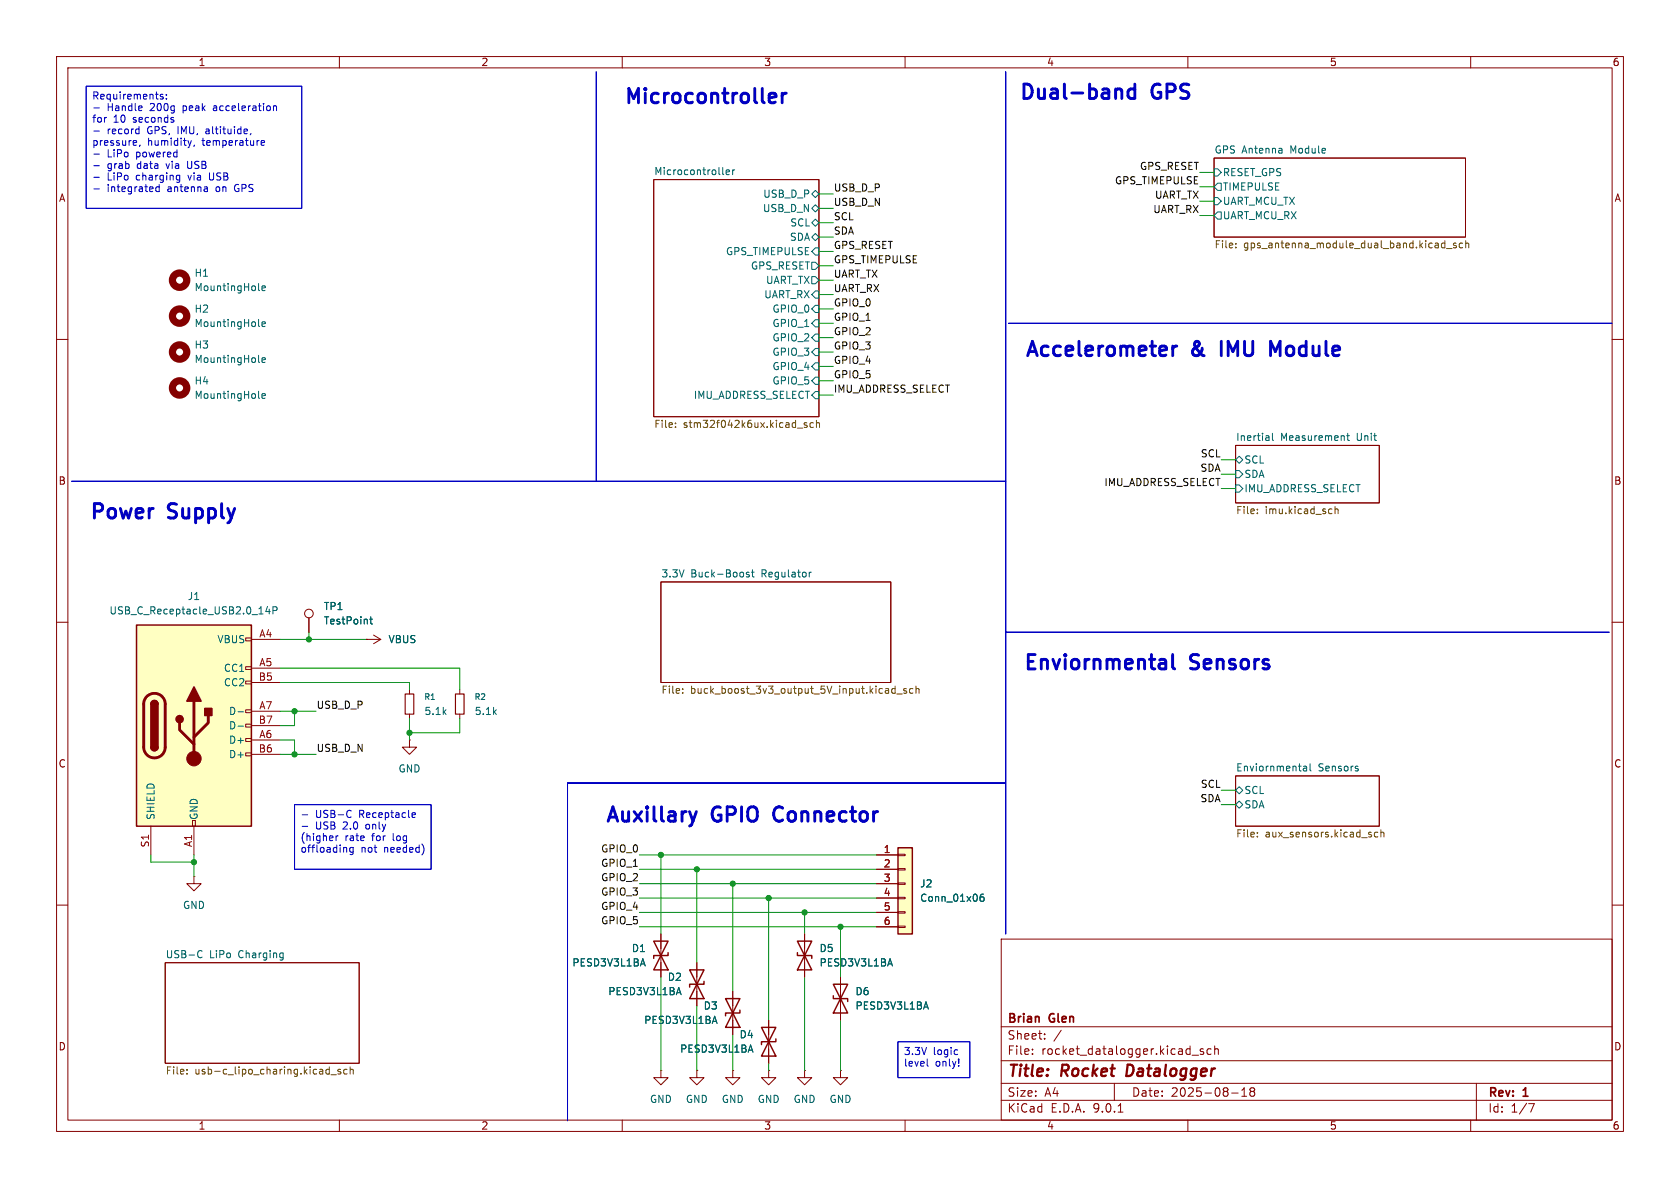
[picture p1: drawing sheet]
<svg xmlns="http://www.w3.org/2000/svg" width="297mm" height="210mm" viewBox="0 0 297 210" stroke-linecap="round" stroke-linejoin="round" font-family="sans-serif">
<g fill="none" stroke="#840000" stroke-width=".18">
<path d="M10 10h277v190h-277zM12 12h273v186h-273zM60 10v2M110 10v2M160 10v2M210 10v2M260 10v2M115.6 31.8h29.2v41.9h-29.2zM214.6 27.9h44.5v14h-44.5zM10 60h2M218.4 78.7h25.4v10.2h-25.4zM285 60h2"/>
<path d="M10 110h2M116.8 102.9h40.7v17.8h-40.7zM285 110h2M72.4 130.8v1.3h1.3l-1.3 1.3-1.3-1.3h1.3M72.4 130.8h.1M218.4 137.2h25.4v8.9h-25.4zM34.3 154.9v1.3h1.3l-1.3 1.3-1.3-1.3h1.3M34.3 154.9h.1M10 160h2M29.2 170.2h34.3v17.8h-34.3zM123.2 170.2v7.6M129.5 175.3v7.6"/>
<path d="M142.2 165.1v7.6M148.6 172.7v7.6M177 166h108v32h-108zM285 160h2M60 198v2M110 198v2M116.8 189.2v1.3h1.3l-1.3 1.3-1.2-1.3h1.2M116.8 189.2h.1M123.2 189.2v1.3h1.3l-1.3 1.3-1.3-1.3h1.3M123.2 189.2h.1M129.5 189.2v1.3h1.3l-1.3 1.3-1.2-1.3h1.2M129.5 189.2h.1"/>
<path d="M135.9 189.2v1.3h1.3l-1.3 1.3-1.3-1.3h1.3M135.9 189.2h.1M135.9 180.3v7.7M142.2 189.2v1.3h1.3l-1.3 1.3-1.2-1.3h1.2M142.2 189.2h.1M148.6 189.2v1.3h1.3l-1.3 1.3-1.3-1.3h1.3M148.6 189.2h.1M160 198v2M177 194.5h108M177 191.5h108M177 187.5h108M177 181.5h108"/>
<path d="M182.5 186.3v.1M182.5 185.5v.1M184.7 183.6v.1M184.7 182.8v.1M187.6 182.1l-1.3 2M197 191.5v3M197.7 196.6h.8M210 198v2M210.7 186.5h1.2M212.7 185.5l-.3-.1-.2 .2v.2l.5 .2v.3h-.5M214.1 185.5l-.4-.1-.3 .3v.4l.1 .2h.6M214.7 185.5l.3-.1 .3 .1 .1 .9"/>
<path d="M214.7 184.9v1.5M217.7 193.2h1.2M219.5 193.8h.9M219.5 192.7l.5-.4v1.5M221.2 192.9l-.2 .3v.5l.2 .1 .5-.1 .1-.2-.1-.4-.2-.2M221.2 192.9l-.2-.2 .2-.4 .5 .1 .1 .2-.3 .3M221.2 192.9h.3M260 198v2M261 191.5v6.5M270.2 195.1h1l-.6 1.5"/>
</g>
<path d="M199.4 188.2l-.3 2h.5" fill="none" stroke="#840000" stroke-width=".4"/>
<g fill="none" stroke="#006464" stroke-width=".18">
<path d="M127.8 30.7l.1 .2M128.4 30.5l.6-.2-.1-.2-.3-.1-.2 .2v.6h.5M129.5 30v.9M129.9 30l-.4 .3M143.5 36.8l.6-.6 .7 .6-.7 .7zM143.5 39.4l.6-.7 .7 .7-.7 .6zM144.1 33.7l.7 .6-.7 .6-.6-.6zM214.6 29.8h.7l.6 .7-.6 .6h-.7zM214.6 34.9h.7l.6 .7-.6 .6h-.7zM215.3 32.4h.6v1.3h-.6l-.7-.7zM215.3 37.5h.6v1.2h-.6l-.7-.6zM45.7 57.5l.2 .2"/>
<path d="M46.3 57.3l.6-.1v-.3h-.4l-.2 .2 .1 .6h.5M143.5 41.9l.6-.6 .7 .6-.7 .6zM143.5 48.9h.6l.7 .6-.7 .7h-.6zM143.5 46.4h.6l.7 .6-.7 .6h-.6zM144.1 43.8h.7v1.3h-.7l-.6-.6zM144.1 51.4h.7v1.3h-.7l-.6-.6zM144.1 59.1h.7v1.2h-.7l-.6-.6zM144.1 54h.7v1.2h-.7l-.6-.6zM144.1 56.5h.7v1.3h-.7l-.6-.6zM45.7 70.2l.2 .2M46.3 70l.6-.1v-.3h-.4l-.2 .2 .1 .6h.5M144.1 61.6h.7v1.3h-.7l-.6-.7z"/>
<path d="M144.1 66.7h.7v1.2h-.7l-.6-.6zM144.1 64.1h.7v1.3h-.7l-.6-.6zM144.1 69.2h.7v1.3h-.7l-.6-.6zM224.2 77l.1 .2v.7M224.3 77.8l-.1 .1M224.3 77.3l-.1 .1M225 76.6v1.1l.1 .2M238.1 77h.5M238.3 76.6v1.1l.3 .2M218.4 83.2h.7l.6 .6-.6 .7h-.7zM218.4 81.3l.7-.7 .6 .7-.6 .6zM218.4 85.7h.7l.6 .7-.6 .6h-.7z"/>
<path d="M132.4 101.2l-.3-.1-.2 .2 .1 .2 .4 .1v.3h-.5M132.8 101.1h.5M133 100.7v1.1l.3 .2M143.1 101.1v.9M143.4 101.1l-.3 .3M218.4 139.7l.7-.6 .6 .6-.6 .6zM230.5 135.5h.4l.1 .8M231 135.7l-.4 .1-.2 .2 .2 .3 .4-.1M231.6 135v1.1l.2 .2M240.1 135.9v.3M218.4 142.2l.7-.6 .6 .6-.6 .7zM35.2 168.1l.3-.1 .2 .2"/>
<path d="M35.7 169.2l-.2 .1-.3-.1M49.9 168.5h.2M50.1 168.5v1l-.2 .2M50.1 169.2l-.2 .1M120 174.6l.4 1.2M126.3 179.6l.5 1.3M157.3 169.5l.5 1.3M163.7 177.1l.4 1.3M132.7 184.7l.4 1.3"/>
</g>
<g fill="none" stroke="#725600" stroke-width=".18">
<path d="M218.5 43.7v.1M218.5 43v.2M254.9 43.8h.5M254.9 43h.5M255.4 42.5v1.3M255.7 43.9h1M257.4 43h-.3l-.2 .2 .1 .1 .4 .2v.3h-.5M258.6 43h-.4l-.2 .2 .1 .6h.5M259.1 43.1l.2-.1h.3l.1 .8M259.1 42.5v1.3M119.4 75.4v.2M119.4 74.8v.1"/>
<path d="M140.9 75.7h1M142.6 74.8l-.3-.1-.1 .2v.2l.4 .1v.3h-.4M143.8 74.8l-.4-.1-.2 .3 .1 .5h.5M144.3 74.8l.2-.1 .3 .1 .1 .8M144.3 74.3v1.3M222.3 90v.1M222.3 90.7v.1M235.4 90h.1M235.5 90.7l-.1 .1M236 89.5v1.3M236 90.1l.2-.1h.3l.1 .8M120.7 122.4v.2"/>
<path d="M120.7 121.8v.1M157.6 122.3l.3 .3 .3-.1M158.2 121.3v1.3M158.2 121.8l-.3-.1-.3 .3M158.5 122.7h1M160.2 121.8l-.3-.1-.1 .2v.2l.4 .1v.3h-.4M161.4 121.8l-.4-.1-.2 .3 .1 .5h.5M161.9 121.8l.2-.1 .3 .1 .1 .8M161.9 121.3v1.3M222.3 147.8v.2M222.3 147.2v.1M243.6 147.2l-.4-.1-.2 .3 .1 .5h.5"/>
<path d="M244.1 147.2l.2-.1 .3 .1 .1 .8M244.1 146.7v1.3M33.1 189.7v.2M33.1 189.1v.1M58.1 189l.1 .1M58.2 188.6v1.3M58.2 189.8l-.1 .1M58.5 190h1M60.2 189.1l-.3-.1-.2 .2 .1 .2 .4 .1v.3h-.5M61.4 189.1l-.4-.1-.2 .3 .1 .5h.5M61.9 189.1l.2-.1 .3 .1 .1 .8M61.9 188.6v1.3"/>
</g>
<path d="M121.9 171.5l2.6 5h-2.6l2.6-5zM124.5 173.5v.5h-2.6v.5M128.3 176.5l2.5 5.1h-2.5l2.5-5.1zM130.8 178.6v.5h-2.5v.5M141 166.4h2.5l-2.5 5.1h2.5zM141 168.4v.5h2.5v.5M147.3 174h2.6l-2.6 5.1h2.6zM147.3 176v.5h2.6v.5M134.6 181.6l2.6 5.1h-2.6l2.6-5.1zM137.2 183.6v.6h-2.6v.5" fill="none" stroke="#840000" stroke-width=".25"/>
<g fill="none" stroke="#840000" stroke-width="1.3">
<circle cx="31.7" cy="55.9" r="1.27"/>
<circle cx="31.7" cy="68.6" r="1.27"/>
</g>
<path d="M158.7 149.9h2.6v15.2h-2.6z" fill="#ffffc2"/>
<path d="M158.7 149.9h2.6v15.2h-2.6zM115.6 166.4l2.5 5.1h-2.5l2.5-5.1zM118.1 168.4v.5h-2.5v.5" fill="none" stroke="#840000" stroke-width=".25"/>
<g fill="none" stroke="#840000" stroke-width=".18">
<path d="M72.4 121.9v.8M72.4 126.2v.8M81.3 121.9v.8M81.3 126.2v.8M154.9 151.1h3.8M154.9 153.7h3.8M154.9 156.2h3.8M154.9 158.8h3.8M158.7 151h1.3v.3h-1.3zM158.7 153.5h1.3v.3h-1.3zM158.7 156.1h1.3v.2h-1.3zM158.7 158.6h1.3v.3h-1.3z"/>
<path d="M116.8 165.1v7.6M154.9 161.3h3.8M154.9 163.8h3.8M158.7 161.2h1.3v.2h-1.3zM158.7 163.7h1.3v.3h-1.3z"/>
</g>
<path d="M45.7 51.2l.2 .2M46.3 51l.6-.2v-.2l-.4-.1-.2 .2 .1 .6h.5M173.9 158.1h-.4a.86 .86 0 0 0 0 1.2l.4-.1 .1-.4-.3-.3h-.2l-.2 .3M113.6 169.5l.5 1.3" fill="none" stroke="#006464" stroke-width=".18"/>
<circle cx="31.7" cy="49.5" r="1.27" fill="none" stroke="#840000" stroke-width="1.3"/>
<path d="M71.6 122.7h1.6v3.5h-1.6zM80.5 122.7h1.5v3.5h-1.5z" fill="none" stroke="#840000" stroke-width=".2"/>
<path d="M24.1 110.5h20.3v35.6h-20.3z" fill="#ffffc2"/>
<g fill="none" stroke="#840000" stroke-width=".18">
<path d="M43.4 112.8h1v.5h-1zM43.4 117.9h1v.5h-1zM44.4 113h5.1M44.4 118.1h5.1M54.6 109.2v2.6M64.8 113h.1M64.8 113h2.5M66 112.3l1.3 .7M67.3 113l-1.3 .8M43.4 120.4h1v.5h-1zM43.4 125.5h1v.5h-1zM43.4 128h1v.5h-1z"/>
<path d="M43.4 130.6h1v.5h-1zM43.4 133.1h1v.5h-1zM44.4 120.7h5.1M44.4 125.7h5.1M44.4 128.3h5.1M44.4 130.8h5.1M44.4 133.4h5.1M26.7 146.1v5M34 145h.5v1.1h-.5zM34.3 146.1v5M154.9 151.1h3.8M154.9 153.7h3.8"/>
<path d="M154.9 156.2h3.8M154.9 158.8h3.8M116.8 165.1v2.5M116.8 170.2v2.5M123.2 170.2v2.5M123.2 175.3v2.5M129.5 175.3v2.5M142.2 165.1v2.5M142.2 170.2v2.5M148.6 172.7v2.6M148.6 177.8v2.5M154.9 161.3h3.8"/>
<path d="M154.9 163.8h3.8M129.5 180.3v2.6M135.9 180.3v2.6M135.9 185.4v2.6"/>
<circle cx="54.6" cy="108.5" r=".76"/>
</g>
<path d="M24.1 110.5h20.3v35.6h-20.3zM26.7 124.5a.64 .64 0 0 1 .6-.7 .64 .64 0 0 1 .6 .7M26.7 132.1a.64 .64 0 0 0 .6 .6 .64 .64 0 0 0 .6-.6" fill="none" stroke="#840000" stroke-width=".25"/>
<path d="M26 123.1a1.9 1.9 0 0 1 2-.4 1.9 1.9 0 0 1 1.2 1.8v7.6a1.91 1.91 0 0 1-1.9 1.9 1.91 1.91 0 0 1-1.9-1.9v-7.8l.2-.6zM31.7 127.8v1.2l2.6 2.6M34.3 124v10.1M36.8 126.5v1.3l-2.5 2.5" fill="none" stroke="#840000" stroke-width=".51"/>
<g fill="#840000" stroke="#840000" stroke-width=".25">
<path d="M26.7 124.5h1.2v7.6h-1.2z"/>
<path d="M26.9 124a.64 .64 0 0 1 .6-.1 .64 .64 0 0 1 .4 .6h-1.2z"/>
<path d="M26.7 132.1h1.2a.64 .64 0 0 1-.6 .6 .64 .64 0 0 1-.6-.6z"/>
<path d="M34.3 121.4l1.3 2.6h-2.6z"/>
<path d="M36.2 125.2h1.3v1.3h-1.3z"/>
<circle cx="31.7" cy="127.1" r=".63"/>
</g>
<circle cx="34.3" cy="134.1" r="1.27" fill="#840000" stroke="#840000" stroke-width=".18"/>
<g fill="none" stroke="#006464" stroke-width=".18">
<path d="M45.7 63.9l.2 .2M46.3 63.7l.6-.2v-.2l-.4-.1-.2 .2 .1 .6h.5M47.3 107.2l-.3 .9h.8M47.6 107.7v.8M48.3 107.9h.6l.1-.2-.1-.3-.6-.1v1.2M65.4 109.5h.4M65.5 109v1.1l.3 .2M42.1 125.8h.9M42.1 128.4h.9M173.9 158.1h-.4a.86 .86 0 0 0 0 1.2l.4-.1 .1-.4-.3-.3h-.2l-.2 .3M113.6 169.5l.5 1.3M120 174.6l.4 1.2"/>
<path d="M126.3 179.6l.5 1.3M157.3 169.5l.5 1.3M163.7 177.1l.4 1.3M132.7 184.7l.4 1.3"/>
</g>
<circle cx="31.7" cy="62.2" r="1.27" fill="none" stroke="#840000" stroke-width="1.3"/>
<g fill="none" stroke="#009600" stroke-width=".18">
<path d="M144.8 34.3h2.5M144.8 36.8h2.5M144.8 39.4h2.5M212.1 35.6h2.5M212.1 38.1h2.5M212.1 33h2.5M212.1 30.5h2.5M144.8 59.7h2.5M144.8 54.6h2.5M144.8 49.5h2.5M144.8 47h2.5M144.8 41.9h2.5"/>
<path d="M144.8 52.1h2.5M144.8 44.5h2.5M144.8 57.2h2.5M144.8 69.9h2.5M144.8 67.3h2.5M144.8 64.8h2.5M144.8 62.2h2.5M215.9 81.3h2.5M215.9 83.8h2.5M215.9 86.4h2.5M49.5 118.1h31.8v3.8M49.5 113h15.3"/>
<path d="M54.6 111.8v1.2M49.5 120.7h22.9v1.2M49.5 130.8h2.6v2.6M49.5 133.4h6.4M49.5 125.7h6.4M52.1 125.7v2.6h-2.6M72.4 127v3.8M81.3 127v2.5h-8.9M215.9 139.7h2.5M26.7 151.1v1.3h7.6M34.3 151.1v3.8M113 151.1h41.9"/>
<path d="M113 153.7h41.9M113 158.8h41.9M113 156.2h41.9M116.8 151.1v14M123.2 153.7v16.5M129.5 156.2v19.1M135.9 158.8v21.5M215.9 142.2h2.5M113 161.3h41.9M113 163.8h41.9M116.8 172.7v16.5M123.2 177.8v11.4"/>
<path d="M142.2 161.3v3.8M142.2 172.7v16.5M148.6 163.8v8.9M129.5 182.9v6.3M135.9 188v1.2M148.6 180.3v8.9"/>
</g>
<g fill="none" stroke="#0000c2" stroke-width=".18">
<path d="M15.2 15.2h38.1v21.6h-38.1zM16.6 19.1h1M25.1 18.9v.1l-.6 .1M28.8 16.7h-.3l-.2 .1 .1 .2 .4 .2v.3h-.5M29.4 17.4v.1M29.4 16.7v.1M48.3 18.7v.9M48.3 18.8l.2-.1 .3 .1 .1 .8M105.4 12.7v72.4zM177.8 12.7v152.4zM16.6 23.2h1M16.6 27.3h1"/>
<path d="M16.6 29.3h1M16.6 31.3h1M16.6 33.4h1M24 24.8l.2 .3-.7 .2M24.1 25.6l-.1 .1M24.5 22.8l.1 .1M24.6 22.4v1.2M24.6 23.6h-.1M24.8 25.6l-.2 .3M27.6 33.1v.7l.2 .1 .3-.1M28.1 32.6v1.3M31.4 31h.4"/>
<path d="M31.8 31v1l-.1 .2-.3 .1M31.8 31.8h-.4M33.8 24.8l-.3 .9M34.4 25.6l-.1 .3M44.4 23.6l-.2 .2M46.2 25.3l.6-.2-.1-.2-.4-.1-.1 .2v.6h.5M178.3 57.2h106.7zM12.7 85.1h165.1zM177.8 111.8h106.7zM100.3 138.4h77.5zM100.3 138.4v59.7zM52.1 142.2h24.1v11.5h-24.1z"/>
<path d="M53.4 144h1M53.4 146.1h1M59.4 147.8v.8M59.8 147.8l-.4 .2M61.1 149.8l.2 .2v.6M61.7 143.2l.4 .2M62.1 144.4l-.4 .1M62.4 149.8v1l-.2 .3-.3-.1M62.4 149.9l-.3-.1-.3 .2 .2 .6h.4M72.9 144.5h.5M72.9 143.7h.4l.1 .3-.6 .1M158.7 184.2h12.7v6.3h-12.7z"/>
<path d="M163.9 187.2v1.1l.2 .2M169.2 185.6h.1M169.3 186.4h-.1"/>
</g>
<path d="M137.1 16.6l.1 .5-1.2 .2M138.3 16.5v1.7M139 16.5a.65 .65 0 0 0-.7 .5M200.6 14.9v2.5M200.6 15.8l-.7-.1-.5 .5v.7l.3 .4 .2 .1 .7-.1M207.3 61.2v1.7M208 61.2a.65 .65 0 0 0-.7 .5M215.9 60.3v2.6M226.3 60.3l-.8 1.8-.9-1.8v2.6M207.3 115.7v2.2l.4 .3M123.1 143.5l-.6 1.7M137 143a1.76 1.76 0 0 0 0 1.8" fill="none" stroke="#0000c2" stroke-width=".51"/>
<g fill="#009600" stroke="#009600" stroke-width=".18">
<circle cx="142.2" cy="161.3" r=".46"/>
<circle cx="148.6" cy="163.8" r=".46"/>
<circle cx="135.9" cy="158.8" r=".46"/>
<circle cx="54.6" cy="113" r=".46"/>
<circle cx="72.4" cy="129.5" r=".46"/>
<circle cx="34.3" cy="152.4" r=".46"/>
<circle cx="52.1" cy="133.4" r=".46"/>
<circle cx="52.1" cy="125.7" r=".46"/>
<circle cx="129.5" cy="156.2" r=".46"/>
<circle cx="116.8" cy="151.1" r=".46"/>
<circle cx="123.2" cy="153.7" r=".46"/>
</g>
<g font-size="3.5" fill="#0000c2">
<text x="110.2" y="19.1">Microcontroller</text>
<text x="180.1" y="18.3">Dual-band</text>
<text x="203.8" y="18.3">GPS</text>
<text x="181.1" y="63.8">Accelerometer</text>
<text x="210.9" y="63.8">&amp;</text>
<text x="217" y="63.8">IMU</text>
<text x="226.7" y="63.8">Module</text>
<text x="15.7" y="92.5">Power</text>
<text x="29.9" y="92.5">Supply</text>
<text x="180.8" y="119.1">Enviornmental</text>
<text x="210.7" y="119.1">Sensors</text>
<text x="106.9" y="146.1">Auxillary</text>
<text x="126.1" y="146.1">GPIO</text>
<text x="138" y="146.1">Connector</text>
</g>
<g font-size="2.8" fill="#840000">
<text x="178" y="190.9">Title:</text>
<text x="187.7" y="190.9">Rocket</text>
<text x="200" y="190.9">Datalogger</text>
</g>
<g font-size="2.1" fill="#840000">
<text x="178" y="184">Sheet:</text>
<text x="178" y="181.2">Brian</text>
<text x="185.6" y="181.2">Glen</text>
<text x="178" y="186.7">File:</text>
<text x="184.1" y="186.7">rocket_datalogger.kicad_sch</text>
<text x="178" y="196.9">KiCad</text>
<text x="178" y="194.1">Size:</text>
<text x="184.7" y="194.1">A4</text>
<text x="185.7" y="196.9">E.D.A.</text>
<text x="193.3" y="196.9">9.0.1</text>
<text x="200" y="194.1">Date:</text>
<text x="207" y="194.1">2025-08-18</text>
<text x="263" y="194.3">Rev:</text>
<text x="263" y="196.9">Id:</text>
<text x="267.1" y="196.9">1/7</text>
<text x="269.4" y="194.3">1</text>
</g>
<g font-size="1.8" fill="#840000">
<text x="35" y="11.9">1</text>
<text x="85" y="11.9">2</text>
<text x="135" y="11.9">3</text>
<text x="185" y="11.9">4</text>
<text x="235" y="11.9">5</text>
<text x="285" y="11.9">6</text>
<text x="10.3" y="35.9">A</text>
<text x="285.3" y="35.9">A</text>
<text x="10.3" y="85.9">B</text>
<text x="285.3" y="85.9">B</text>
<text x="10.3" y="135.9">C</text>
<text x="285.3" y="135.9">C</text>
<text x="10.3" y="185.9">D</text>
<text x="285.3" y="185.9">D</text>
<text x="35" y="199.9">1</text>
<text x="85" y="199.9">2</text>
<text x="135" y="199.9">3</text>
<text x="185" y="199.9">4</text>
<text x="235" y="199.9">5</text>
<text x="285" y="199.9">6</text>
</g>
<g font-size="1.8" fill="#0000c2">
<text x="16.2" y="17.9">Requirements:</text>
<text x="16.2" y="22">for</text>
<text x="18.9" y="20">Handle</text>
<text x="20" y="22">10</text>
<text x="23.6" y="22">seconds</text>
<text x="26.6" y="20">200g</text>
<text x="32.6" y="20">peak</text>
<text x="38.2" y="20">acceleration</text>
<text x="16.2" y="26.1">pressure,</text>
<text x="18.9" y="24.1">record</text>
<text x="18.9" y="28.1">LiPo</text>
<text x="24.2" y="28.1">powered</text>
<text x="26.1" y="26.1">humidity,</text>
<text x="26.2" y="24.1">GPS,</text>
<text x="31.7" y="24.1">IMU,</text>
<text x="35.9" y="26.1">temperature</text>
<text x="36.8" y="24.1">altituide,</text>
<text x="18.9" y="30.2">grab</text>
<text x="18.9" y="32.2">LiPo</text>
<text x="18.9" y="34.3">integrated</text>
<text x="24.2" y="32.2">charging</text>
<text x="24.3" y="30.2">data</text>
<text x="29.7" y="30.2">via</text>
<text x="29.7" y="34.3">antenna</text>
<text x="33.6" y="32.2">via</text>
<text x="33.6" y="30.2">USB</text>
<text x="37.4" y="32.2">USB</text>
<text x="38.5" y="34.3">on</text>
<text x="41.9" y="34.3">GPS</text>
<text x="53" y="149">(higher</text>
<text x="55.8" y="144.9">USB-C</text>
<text x="55.8" y="147">USB</text>
<text x="60.7" y="147">2.0</text>
<text x="61" y="149">rate</text>
<text x="63.6" y="144.9">Receptacle</text>
<text x="64.9" y="147">only</text>
<text x="65.9" y="149">for</text>
<text x="69.7" y="149">log</text>
<text x="53" y="151.1">offloading</text>
<text x="63.8" y="151.1">not</text>
<text x="68" y="151.1">needed)</text>
<text x="159.7" y="186.8">3.3V</text>
<text x="159.7" y="188.9">level</text>
<text x="165" y="186.8">logic</text>
<text x="165.3" y="188.9">only!</text>
</g>
<g font-size="1.8" fill="#006464">
<text x="214.6" y="27.2">GPS Antenna</text>
<text x="228.2" y="27.2">Module</text>
<text x="115.6" y="31">Microcontroller</text>
<text x="134.8" y="35.2">USB_D_P</text>
<text x="216.1" y="33.9">TIMEPULSE</text>
<text x="216.1" y="31.3">RESET_GPS</text>
<text x="134.8" y="37.7">USB_D_N</text>
<text x="139.6" y="40.2">SCL</text>
<text x="216.1" y="39">UART_MCU_RX</text>
<text x="216.1" y="36.4">UART_MCU_TX</text>
<text x="128.2" y="45.3">GPS_TIMEPULSE</text>
<text x="132.7" y="47.9">GPS_RESET</text>
<text x="139.5" y="42.8">SDA</text>
<text x="34.3" y="49.1">H1</text>
<text x="34.3" y="51.7">MountingHole</text>
<text x="135" y="52.9">UART_RX</text>
<text x="135.3" y="50.4">UART_TX</text>
<text x="34.3" y="55.5">H2</text>
<text x="34.3" y="58">MountingHole</text>
<text x="136.5" y="55.5">GPIO_0</text>
<text x="136.5" y="58">GPIO_1</text>
<text x="34.3" y="61.8">H3</text>
<text x="34.3" y="64.4">MountingHole</text>
<text x="136.5" y="63.1">GPIO_3</text>
<text x="136.5" y="60.6">GPIO_2</text>
<text x="136.5" y="65.6">GPIO_4</text>
<text x="34.3" y="68.2">H4</text>
<text x="34.3" y="70.7">MountingHole</text>
<text x="122.6" y="70.7">IMU_ADDRESS_SELECT</text>
<text x="136.5" y="68.2">GPIO_5</text>
<text x="218.4" y="78">Inertial</text>
<text x="219.9" y="82.1">SCL</text>
<text x="226.4" y="78">Measurement</text>
<text x="240" y="78">Unit</text>
<text x="219.9" y="84.7">SDA</text>
<text x="219.9" y="87.2">IMU_ADDRESS_SELECT</text>
<text x="33.1" y="106.3">J1</text>
<text x="116.8" y="102.2">3.3V</text>
<text x="122.1" y="102.2">Buck-Boost</text>
<text x="134.7" y="102.2">Regulator</text>
<text x="19.3" y="108.8">USB_C_Receptacle_USB2.0_14P</text>
<text x="38.3" y="113.9">VBUS</text>
<text x="57.2" y="108.1">TP1</text>
<text x="57.2" y="110.6">TestPoint</text>
<text x="68.6" y="113.9">VBUS</text>
<text x="39.5" y="119">CC1</text>
<text x="39.5" y="121.5">CC2</text>
<text x="40.4" y="126.6">D-</text>
<text x="40.4" y="129.1">D-</text>
<text x="40.4" y="131.7">D+</text>
<text x="74.9" y="126.6">5.1k</text>
<text x="83.8" y="126.6">5.1k</text>
<text x="40.4" y="134.2">D+</text>
<text x="70.4" y="136.8">GND</text>
<text x="218.4" y="136.4">Enviornmental</text>
<text x="233" y="136.4">Sensors</text>
<text x="219.9" y="140.6">SCL</text>
<text x="219.9" y="143.1">SDA</text>
<text x="27.5" y="145" transform="rotate(-90 27.5 145)">SHIELD</text>
<text x="35.2" y="145" transform="rotate(-90 35.2 145)">GND</text>
<text x="32.3" y="160.9">GND</text>
<text x="162.6" y="157.1">J2</text>
<text x="162.6" y="159.6">Conn_01x06</text>
<text x="29.2" y="169.5">USB-C</text>
<text x="37" y="169.5">LiPo</text>
<text x="42.3" y="169.5">Charging</text>
<text x="101.1" y="171">PESD3V3L1BA</text>
<text x="111.6" y="168.5">D1</text>
<text x="118" y="173.6">D2</text>
<text x="144.8" y="168.5">D5</text>
<text x="144.8" y="171">PESD3V3L1BA</text>
<text x="107.4" y="176.1">PESD3V3L1BA</text>
<text x="124.3" y="178.7">D3</text>
<text x="151.1" y="176.1">D6</text>
<text x="151.1" y="178.7">PESD3V3L1BA</text>
<text x="113.8" y="181.2">PESD3V3L1BA</text>
<text x="130.7" y="183.7">D4</text>
<text x="120.1" y="186.3">PESD3V3L1BA</text>
<text x="114.8" y="195.2">GND</text>
<text x="121.2" y="195.2">GND</text>
<text x="127.5" y="195.2">GND</text>
<text x="133.9" y="195.2">GND</text>
<text x="140.2" y="195.2">GND</text>
<text x="146.6" y="195.2">GND</text>
</g>
<g font-size="1.8" fill="#0f0f0f">
<text x="147.3" y="33.9">USB_D_P</text>
<text x="197" y="32.7">GPS_TIMEPULSE</text>
<text x="201.4" y="30.1">GPS_RESET</text>
<text x="204.1" y="35.2">UART_TX</text>
<text x="147.3" y="41.6">SDA</text>
<text x="147.3" y="36.5">USB_D_N</text>
<text x="147.3" y="39">SCL</text>
<text x="203.8" y="37.8">UART_RX</text>
<text x="147.3" y="46.6">GPS_TIMEPULSE</text>
<text x="147.3" y="44.1">GPS_RESET</text>
<text x="147.3" y="51.7">UART_RX</text>
<text x="147.3" y="49.2">UART_TX</text>
<text x="147.3" y="56.8">GPIO_1</text>
<text x="147.3" y="59.3">GPIO_2</text>
<text x="147.3" y="54.3">GPIO_0</text>
<text x="147.3" y="61.9">GPIO_3</text>
<text x="147.3" y="64.4">GPIO_4</text>
<text x="147.3" y="69.5">IMU_ADDRESS_SELECT</text>
<text x="147.3" y="67">GPIO_5</text>
<text x="212.1" y="83.5">SDA</text>
<text x="212.2" y="80.9">SCL</text>
<text x="195.1" y="86">IMU_ADDRESS_SELECT</text>
<text x="55.9" y="125.4">USB_D_P</text>
<text x="55.9" y="133">USB_D_N</text>
<text x="212.1" y="141.9">SDA</text>
<text x="212.2" y="139.4">SCL</text>
<text x="106.2" y="150.8">GPIO_0</text>
<text x="106.2" y="155.9">GPIO_2</text>
<text x="106.2" y="153.3">GPIO_1</text>
<text x="106.2" y="158.4">GPIO_3</text>
<text x="106.2" y="160.9">GPIO_4</text>
<text x="106.2" y="163.5">GPIO_5</text>
</g>
<g font-size="1.8" fill="#725600">
<text x="214.6" y="44.2">File:</text>
<text x="219.9" y="44.2">gps_antenna_module_dual_band.kicad_sch</text>
<text x="115.6" y="76">File:</text>
<text x="120.8" y="76">stm32f042k6ux.kicad_sch</text>
<text x="218.4" y="91.2">File:</text>
<text x="223.7" y="91.2">imu.kicad_sch</text>
<text x="116.8" y="123">File:</text>
<text x="122.1" y="123">buck_boost_3v3_output_5V_input.kicad_sch</text>
<text x="218.4" y="148.4">File:</text>
<text x="223.7" y="148.4">aux_sensors.kicad_sch</text>
<text x="29.2" y="190.3">File:</text>
<text x="34.4" y="190.3">usb-c_lipo_charing.kicad_sch</text>
</g>
<g font-size="1.8" fill="#a90000">
<text x="45.7" y="112.8">A4</text>
<text x="45.7" y="117.9">A5</text>
<text x="45.6" y="120.4">B5</text>
<text x="45.7" y="125.5">A7</text>
<text x="45.6" y="128">B7</text>
<text x="45.7" y="130.6">A6</text>
<text x="45.6" y="133.1">B6</text>
<text x="26.4" y="149.9" transform="rotate(-90 26.4 149.9)">S1</text>
<text x="34" y="149.8" transform="rotate(-90 34 149.8)">A1</text>
<text x="156.1" y="150.9">1</text>
<text x="156.1" y="153.4">2</text>
<text x="156.1" y="156">3</text>
<text x="156.1" y="158.5">4</text>
<text x="156.1" y="161">5</text>
<text x="156.1" y="163.6">6</text>
</g>
<g font-size="1.4" fill="#006464">
<text x="74.9" y="123.9">R1</text>
<text x="83.8" y="123.9">R2</text>
</g>
</svg>
